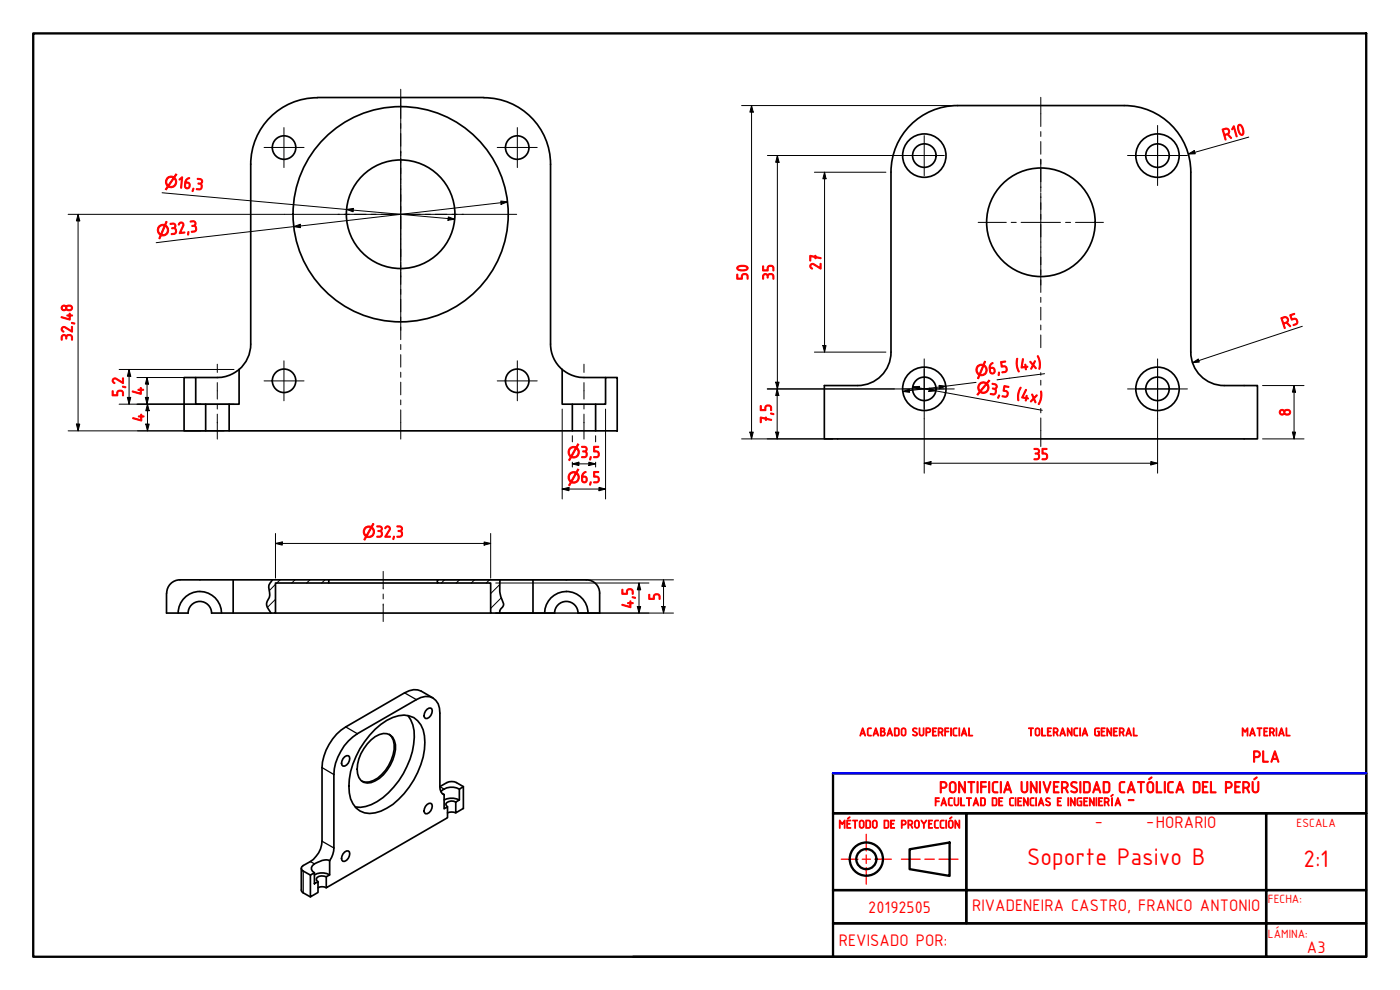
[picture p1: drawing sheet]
<svg xmlns="http://www.w3.org/2000/svg" width="420mm" height="297mm" viewBox="0 0 420 297" stroke-linecap="round" stroke-linejoin="round" font-family="sans-serif">
<!-- layer: Hatch (ISO) -->
<path d="M82.7 179.8l-2.4 2.4M82.7 175.3l-1.9 1.9M84.1 174l-1 .9M88.5 174l-.9 .9M93 174l-1 .9M97.5 174l-1 .9M133.4 174l-.9 .9M137.9 174l-1 .9M142.4 174l-1 .9M146.9 174l-1 .9M150 175.4l-2.7 2.7M150.4 179.4l-3.1 3.1" fill="none" stroke="#000" stroke-width=".3"/>
<!-- layer: Visible (ISO) -->
<g fill="none" stroke="#000" stroke-width=".51">
<path d="M95.2 29.3a20 20 0 0 0-20 20v54a10 10 0 0 1-3.5 7.6M95.2 29.3h50M145.3 29.3a20 20 0 0 1 19.9 20v54a10 10 0 0 0 3.5 7.6M287.4 31.7a20 20 0 0 0-20 19.9M287.4 31.7h50a20 20 0 0 1 20 19.9M267.4 51.7v53.9M357.4 51.7v53.9M55.2 113.3h3.5v8h3v8h-6.5zM71.8 110.9v10.4h-3v8h103v-8h-3.1v-10.4M71.8 110.9a10.3 10.3 0 0 1-6.6 2.4h-6.5M168.7 110.9a10.3 10.3 0 0 0 6.6 2.4h6.4M181.7 113.3h3.5v16h-6.4v-8h2.9z"/>
<path d="M267.4 105.7a10 10 0 0 1-10 10M357.4 105.7a10 10 0 0 0 10 10h10v16h-130v-16h10M61.7 121.3h7.1M61.7 129.3h7.1M171.8 121.3h7M171.8 129.3h7M54 174h16M54 174a4 4 0 0 0-4 3.9M60 177.5a6.5 6.5 0 0 0-6.5 6.5M60 177.5a6.5 6.5 0 0 1 6.5 6.4M98.7 174v.9h-16v9h-19.2a3.5 3.5 0 0 0-3.5-3.4 3.5 3.5 0 0 0-3.5 3.5l-6.5-.1v-5.9M98.7 174.9h32.6"/>
<path d="M131.3 174h28.7v9.9h-12.7v-9h-16zM131.3 174h-61.3v9.9M160 174h16M170 177.5a6.5 6.5 0 0 1 6.5 6.5M170 177.5a6.5 6.5 0 0 0-6.6 6.4M176 174a4 4 0 0 1 4 4v5.9h-6.5a3.5 3.5 0 0 0-3.6-3.4 3.5 3.5 0 0 0-3.5 3.5M82.7 183.9h64.6M160 183.9h6.5M112.6 218.8a13.9 13.9 0 0 1 8.7-4.2 6.4 6.4 0 0 1 6.1 6.2 23.9 23.9 0 0 1-7.8 19 11.8 11.8 0 0 1-10.2 4.1 6.4 6.4 0 0 1-4.6-6 23.9 23.9 0 0 1 7.8-19.1zM122.4 214.7a10.4 10.4 0 0 1 1.7 8.6 24.5 24.5 0 0 1-12.7 18.1l-3.3 .8-1.5-.1M128.2 212.8l1.1-.3a1.75 1.75 0 0 1-.5 2.8l-1.1 .3a1.75 1.75 0 0 1 .5-2.8zM129.9 209.4l-3.5-2a5 5 0 0 0-5 .5l-17.6 10.2a15.7 15.7 0 0 0-7.2 12.2v22.1a8.2 8.2 0 0 1-5.6 7.3l-.4 .4v.9l2.6 1.6"/>
<path d="M103.4 227.1l1.1-.4a1.75 1.75 0 0 1-.5 2.8l-1.1 .4a1.75 1.75 0 0 1 .5-2.8zM111.4 222a5.2 5.2 0 0 1 5.7-1.5 5.1 5.1 0 0 1 1.3 6 12.1 12.1 0 0 1-7 8.3 3.1 3.1 0 0 1-4.1-2.7 11.7 11.7 0 0 1 4.1-10.1zM116.8 220.3a5.4 5.4 0 0 1 1.2 6.1 11.4 11.4 0 0 1-7.2 8.2l-1.1 .1-1.1-.3M132 236v-22a4.2 4.2 0 0 0-5.7-4.7l-19 10.8a15.8 15.8 0 0 0-7.1 12.3v22a6.8 6.8 0 0 1-1.3 3.8M132 236a2.36 2.36 0 0 0 1.3 2.4M132 236a4.8 4.8 0 0 1 7.1 0M132.8 238.2l.5 .2M133.3 238.4v4.3l1-.7v3.3l-36.4 21.1v-3.3l1-.6v-4.3M137.9 236.8l1.2-.8v6.6l-2.3 1.3v-3.2l1.1-.7zM137.9 236.8a4.4 4.4 0 0 0-5.6 .7M98.9 258.2a5.4 5.4 0 0 0-5.1 1.5 1.34 1.34 0 0 0 .6 2.2M103.4 255.6l1.1-.3a1.75 1.75 0 0 1-.5 2.8l-1.1 .3a1.75 1.75 0 0 1 .5-2.8z"/>
<path d="M128.2 241.3l1.1-.3a1.75 1.75 0 0 1-.5 2.8l-1.1 .3a1.75 1.75 0 0 1 .5-2.8zM133.3 240a5.2 5.2 0 0 1 4.6 0M134.3 243.9a3.1 3.1 0 0 1 2.5 0M136.8 240.7a2.27 2.27 0 0 0-3 .5l.5 .8M90.4 260.5l.2 7 2.6 1.6M93.2 262.6l1.2-.7v3.3l1-.7v3.3l-2.2 1.3zM94.4 262.5a4.7 4.7 0 0 1 4.5 0M95.4 266.4a2.57 2.57 0 0 1 2.5 0M97.9 263.1a2.37 2.37 0 0 0-3 .6l.1 .4 .4 .4"/>
<circle cx="85.2" cy="44.3" r="3.5"/>
<circle cx="155.2" cy="44.3" r="3.5"/>
<circle cx="277.4" cy="46.7" r="3.5"/>
<circle cx="277.4" cy="46.7" r="6.5"/>
<circle cx="347.4" cy="46.7" r="3.5"/>
<circle cx="347.4" cy="46.7" r="6.5"/>
<circle cx="120.2" cy="64.3" r="16.3"/>
<circle cx="120.2" cy="64.3" r="32.3"/>
<circle cx="312.4" cy="66.7" r="16.3"/>
<circle cx="85.2" cy="114.3" r="3.5"/>
<circle cx="155.2" cy="114.3" r="3.5"/>
<circle cx="277.4" cy="116.7" r="3.5"/>
<circle cx="277.4" cy="116.7" r="6.5"/>
<circle cx="347.4" cy="116.7" r="3.5"/>
<circle cx="347.4" cy="116.7" r="6.5"/>
</g>
<!-- layer: Break Line (ISO) -->
<path d="M81.7 174l-.3 .5a2.67 2.67 0 0 0-.5 3.2l-.1 1.5a2.81 2.81 0 0 0 .2 4.2l.3 .5M150.1 174a11.5 11.5 0 0 0 1 7.2 1.74 1.74 0 0 1-.8 1.5l-.3 .5 .1 .7" fill="none" stroke="#000" stroke-width=".51"/>
<!-- layer: Visible Narrow (ISO) -->
<path d="M103.8 218.1l3.5 2M121.4 207.9l3.6 2M96.6 230.3l3.6 2.1M132 236l1.3 .8M93.2 258.5l1.2 .7M96.6 252.4l3.6 2M91 261.4v6.5" fill="none" stroke="#000" stroke-width=".38"/>
<!-- layer: Border (ISO) -->
<g fill="none" stroke="#000" stroke-width=".7">
<path d="M10 10h400v277.1h-400zM250 232h160v12h-160zM250 244h40v23.1h-40zM273 254.8l12-2v10l-12-2zM290 244h90v23.1h-90zM380 244h30v23.1h-30zM250 277h130v10.1h-130zM250 267.1h40v9.9h-40zM290 267.1h90v9.9h30v-9.9h-30v9.9h-90zM380 277h30v10.1h-30zM190 287.1h60"/>
<circle cx="260" cy="257.8" r="5"/>
<circle cx="260" cy="257.8" r="3"/>
</g>
<path d="M252.5 257.8h5M258.8 257.8h2.4M260 250.3v5M260 256.5v2.6M262.5 257.8h5M270.5 257.8h5.7M277.6 257.8h2.8M281.8 257.8h5.7M260 260.3v5" fill="none" stroke="#f00" stroke-width=".38"/>
<!-- layer: Dimension (ISO) -->
<g fill="none" stroke="#000" stroke-width=".3">
<path d="M222.6 31.7h63.3M225.6 31.7l.5 1.9h-1.1zM225.6 31.7v100M48.6 57.8l87.9 8M230.3 46.7h41.1M233.3 46.7l.5 2h-1zM233.3 46.7l-.1 85M244.4 51.7h21.5M247.5 51.7l.4 1.9h-.9zM247.5 51.7v53.9M356.6 46.2l1.8-1 .3 1zM374.8 41.1l-18.2 5.1"/>
<path d="M20.4 64.3h65M23.4 64.3l.5 2h-1zM23.4 64.3v65M88.1 68l2-.7 .1 1zM104 62.9l2-.4v1zM134.6 65.1l1.9 .7-2.1 .3zM150.3 60.3l2 .3-1.9 .7zM152.3 60.6l-105.4 12.2M390.8 97.9l-32.9 10.9M35.8 110.9h29.4M38.2 119.2h1l-.5 2.1zM38.7 110.9l.5 2h-1z"/>
<path d="M38.7 110.9v10.4M41.1 113.3h16.1M43.6 119.2h1l-.5 2.1zM44.1 113.3l.5 1.9h-1zM44.1 113.3v8M65.3 110.9h4.9M230.3 116.7h38.1M232.8 114.7h1l-.5 2zM233.2 116.7l.5 2h-.9zM244.4 105.6h21.5M247 103.7h.9l-.4 1.9zM271 117.5l1.9-.7 .1 .9z"/>
<path d="M273.9 116.1l2.1-.2-.2 1zM273.9 116.1l38.9 7M279 116.4l1.8 .9-2 .2zM281.8 115.6l2 .3-1.9 .7zM292.9 114.7l-21.9 2.8M313.5 112.1l-14.3 1.9M357.9 108.8l1.7-1.1 .3 .9zM378.9 115.7h12.5M388.4 115.7l.4 2h-.9zM388.4 115.7v16M20.4 129.3h44.8M22.9 127.2h1l-.5 2.1z"/>
<path d="M35.8 121.3h29.4M43.8 127.2h1l-.5 2.1zM44.3 121.3l.5 1.9h-1zM44.3 121.3v8M65.3 121.3h4.9M65.3 129.3h1.9M168.7 122.7v27M171.8 139.2l1.9-.5v1zM171.8 139.2h7M171.8 130.7v1.9M171.8 138.7v1.4M176.7 138.7l2.1 .5-2.1 .5z"/>
<path d="M178.8 130.7v1.9M178.8 138.7v1.4M181.7 122.7v27M222.6 131.7h27.3M225 129.7h1.1l-.5 2zM232.8 129.7h.9l-.5 2zM277.4 139l2-.5v1zM277.4 139h70M277.4 125.7v16.3M345.4 138.5l2 .5-2 .5zM347.4 125.7v16.3M378.9 131.7h12.5"/>
<path d="M387.9 129.7h.9l-.4 2zM168.7 146.7l2.1-.5v1zM168.7 146.7h13M179.8 146.2l1.9 .5-1.9 .5zM82.7 163.1l2-.5v1zM82.7 163.1h64.6M82.7 160.1v13.4M132.8 174h69.3M145.3 162.6l2 .5-2 .5zM147.3 160.1v13.4M148.8 174.9h46M191.8 174.9l.5 2.1h-1z"/>
<path d="M191.8 174.9v9M199.1 174l.5 1.9h-1zM199.1 174v9.9M148.8 183.9h53.3M191.3 182h1l-.5 1.9zM198.6 182h1l-.5 1.9z"/>
</g>
<g fill="#000">
<path d="M225.6 31.7l.5 1.9h-1.1z" fill-rule="evenodd"/>
<path d="M233.3 46.7l.5 2h-1z" fill-rule="evenodd"/>
<path d="M247.5 51.7l.4 1.9h-.9z" fill-rule="evenodd"/>
<path d="M356.6 46.2l1.8-1 .3 1z" fill-rule="evenodd"/>
<path d="M23.4 64.3l.5 2h-1z" fill-rule="evenodd"/>
<path d="M88.1 68l2-.7 .1 1z" fill-rule="evenodd"/>
<path d="M104 62.9l2-.4v1z" fill-rule="evenodd"/>
<path d="M134.6 65.1l1.9 .7-2.1 .3z" fill-rule="evenodd"/>
<path d="M150.3 60.3l2 .3-1.9 .7z" fill-rule="evenodd"/>
<path d="M38.2 119.2h1l-.5 2.1z" fill-rule="evenodd"/>
<path d="M38.7 110.9l.5 2h-1z" fill-rule="evenodd"/>
<path d="M43.6 119.2h1l-.5 2.1z" fill-rule="evenodd"/>
<path d="M44.1 113.3l.5 1.9h-1z" fill-rule="evenodd"/>
<path d="M232.8 114.7h1l-.5 2z" fill-rule="evenodd"/>
<path d="M233.2 116.7l.5 2h-.9z" fill-rule="evenodd"/>
<path d="M247 103.7h.9l-.4 1.9z" fill-rule="evenodd"/>
<path d="M271 117.5l1.9-.7 .1 .9z" fill-rule="evenodd"/>
<path d="M273.9 116.1l2.1-.2-.2 1z" fill-rule="evenodd"/>
<path d="M279 116.4l1.8 .9-2 .2z" fill-rule="evenodd"/>
<path d="M281.8 115.6l2 .3-1.9 .7z" fill-rule="evenodd"/>
<path d="M357.9 108.8l1.7-1.1 .3 .9z" fill-rule="evenodd"/>
<path d="M388.4 115.7l.4 2h-.9z" fill-rule="evenodd"/>
<path d="M22.9 127.2h1l-.5 2.1z" fill-rule="evenodd"/>
<path d="M43.8 127.2h1l-.5 2.1z" fill-rule="evenodd"/>
<path d="M44.3 121.3l.5 1.9h-1z" fill-rule="evenodd"/>
<path d="M171.8 139.2l1.9-.5v1z" fill-rule="evenodd"/>
<path d="M176.7 138.7l2.1 .5-2.1 .5z" fill-rule="evenodd"/>
<path d="M225 129.7h1.1l-.5 2z" fill-rule="evenodd"/>
<path d="M232.8 129.7h.9l-.5 2z" fill-rule="evenodd"/>
<path d="M277.4 139l2-.5v1z" fill-rule="evenodd"/>
<path d="M345.4 138.5l2 .5-2 .5z" fill-rule="evenodd"/>
<path d="M387.9 129.7h.9l-.4 2z" fill-rule="evenodd"/>
<path d="M168.7 146.7l2.1-.5v1z" fill-rule="evenodd"/>
<path d="M179.8 146.2l1.9 .5-1.9 .5z" fill-rule="evenodd"/>
<path d="M82.7 163.1l2-.5v1z" fill-rule="evenodd"/>
<path d="M145.3 162.6l2 .5-2 .5z" fill-rule="evenodd"/>
<path d="M191.8 174.9l.5 2.1h-1z" fill-rule="evenodd"/>
<path d="M199.1 174l.5 1.9h-1z" fill-rule="evenodd"/>
<path d="M191.3 182h1l-.5 1.9z" fill-rule="evenodd"/>
<path d="M198.6 182h1l-.5 1.9z" fill-rule="evenodd"/>
</g>
<!-- layer: Center Mark (ISO) -->
<g fill="none" stroke="#000" stroke-width=".3">
<path d="M85.2 38.3v12M120.3 29.5v69.6M155.3 38.3v12M347.4 37.6v18.1M79.2 44.2h12M149.2 44.2h12M271.4 46.7h12M277.4 40.7v12M312.4 47.9v8.4M312.4 57.8v1.5M338.4 46.7h18M341.4 46.7h12"/>
<path d="M347.4 40.7v12M85.4 64.3h69.7M293.6 66.7h8.4M303.5 66.7h1.5M306.5 66.7h11.8M312.4 60.8v11.8M312.4 74.1v1.5M312.4 77.1v8.4M319.8 66.7h1.5M322.8 66.7h8.4M79.2 114.3h12M85.2 108.3v12"/>
<path d="M149.2 114.3h12M155.3 108.3v12M268.4 116.7h18M271.4 116.7h12M277.4 110.7v12M277.4 107.7v18M338.4 116.7h18M341.4 116.7h12M347.4 107.7v18M347.4 110.7v12"/>
</g>
<!-- layer: Centerline (ISO) -->
<g fill="none" stroke="#000" stroke-width=".3">
<path d="M120.3 26.8v8.7M120.3 37.1v1.4M312.4 29.2v8.8M312.4 39.5v1.4M120.3 40.1v3.8M120.3 45.3v1.5M120.3 48.4v3.7M120.3 53.6v1.6M120.3 56.6v3.8M312.4 42.5v3.8M312.4 47.7v1.6M312.4 50.7v3.8"/>
<path d="M312.4 56.1v1.4M312.4 59v3.9M120.3 61.9v1.5M120.3 64.9v3.8M120.3 70.2v1.5M120.3 73.2v3.8M120.3 78.5v1.5M312.4 64.3v1.5M312.4 67.4v3.7M312.4 72.6v1.6M312.4 75.6v3.8M120.3 81.5v3.8"/>
<path d="M120.3 86.8v1.5M120.3 89.8v3.8M120.3 95.1v1.5M120.3 98.1v3.8M312.4 80.9v1.5M312.4 83.9v3.8M312.4 89.2v1.5M312.4 92.2v3.8M312.4 97.5v1.5M65.2 109.3v2.4M65.2 114.8v4.9M120.3 103.4v1.5"/>
<path d="M120.3 106.4v3.8M120.3 111.7v1.5M120.3 114.7v3.8M175.3 109.3v2.4M175.3 114.8v4.9M312.4 100.5v3.8M312.4 111.8v.8M312.4 114.1v1.5M65.2 121.3v1.4M65.2 124.3v7.4M120.3 120v1.5M120.3 123v8.7"/>
<path d="M175.3 121.3v1.4M175.3 124.3v7.4M312.4 122.5v1.4M312.4 125.4v8.6M115 171.4v5.3M115 178.2v1.5M115 181.2v5.3"/>
</g>
<!-- layer: Border (ISO) -->
<path d="M250 232h160" fill="none" stroke="#00f" stroke-width=".7"/>
<g font-size="7.7" fill="#f00">
<text x="308.3" y="259.5">Soporte Pasivo B</text>
<text x="391.2" y="260.3">2:1</text>
</g>
<g font-size="5.4" fill="#f00">
<text x="328.5" y="247.8">-</text>
<text x="344" y="247.8">-HORARIO</text>
<text x="260.5" y="273.8">20192505</text>
<text x="291.7" y="273.4">RIVADENEIRA CASTRO, FRANCO ANTONIO</text>
<text x="251.7" y="283.8">REVISADO POR:</text>
<text x="392.2" y="286.1">A3</text>
</g>
<g font-size="5.3" fill="#f00">
<text x="367.3" y="42.1" transform="rotate(-16 367.3 42.1)">R10</text>
<text x="53.1" y="56.4" transform="rotate(5 53.1 56.4)">16,3</text>
<text x="51.1" y="70.5" transform="rotate(-7 51.1 70.5)">32,3</text>
<text x="246.4" y="81.1" transform="rotate(-90 246.4 81.1)">27</text>
<text x="224.5" y="84.1" transform="rotate(-90 224.5 84.1)">50</text>
<text x="232.3" y="84.1" transform="rotate(-90 232.3 84.1)">35</text>
<text x="385.1" y="98.7" transform="rotate(-18 385.1 98.7)">R5</text>
<text x="21.8" y="102.4" transform="rotate(-90 21.8 102.4)">32,48</text>
<text x="296.7" y="112.4" transform="rotate(-7 296.7 112.4)">6,5 (4x)</text>
<text x="37.1" y="119.1" transform="rotate(-90 37.1 119.1)">5,2</text>
<text x="43.1" y="118.7" transform="rotate(-90 43.1 118.7)">4</text>
<text x="296.8" y="118.3" transform="rotate(10 296.8 118.3)">3,5 (4x)</text>
<text x="387.3" y="124.9" transform="rotate(-90 387.3 124.9)">8</text>
<text x="43.2" y="126.7" transform="rotate(-90 43.2 126.7)">4</text>
<text x="231.6" y="127.2" transform="rotate(-90 231.6 127.2)">7,5</text>
<text x="174.2" y="137.3">3,5</text>
<text x="309.9" y="138">35</text>
<text x="174.2" y="144.9">6,5</text>
<text x="112.7" y="161.2">32,3</text>
<text x="190.1" y="182.7" transform="rotate(-90 190.1 182.7)">4,5</text>
<text x="198.1" y="180.2" transform="rotate(-90 198.1 180.2)">5</text>
<text x="375.9" y="228.7">PLA</text>
<text x="281.8" y="237.9">PONTIFICIA UNIVERSIDAD CATÓLICA DEL PERÚ</text>
<text x="338.3" y="241.1">-</text>
</g>
<g font-size="4.5" fill="#f00">
<text x="49.3" y="56.1" transform="rotate(5 49.3 56.1)">⌀</text>
<text x="47.2" y="70.9" transform="rotate(-7 47.2 70.9)">⌀</text>
<text x="292.9" y="112.9" transform="rotate(-7 292.9 112.9)">⌀</text>
<text x="292.9" y="117.6" transform="rotate(10 292.9 117.6)">⌀</text>
<text x="170.2" y="137.3">⌀</text>
<text x="170.2" y="144.9">⌀</text>
<text x="108.8" y="161.2">⌀</text>
</g>
<g font-size="3.9" fill="#f00">
<text x="389.1" y="248">ESCALA</text>
<text x="380.5" y="271.1">FECHA:</text>
<text x="380.5" y="281.5">LÁMINA:</text>
</g>
<g font-size="3.8" fill="#f00">
<text x="257.8" y="220.8">ACABADO SUPERFICIAL</text>
<text x="308.4" y="220.8">TOLERANCIA GENERAL</text>
<text x="372.6" y="220.8">MATERIAL</text>
<text x="280.4" y="241.8">FACULTAD DE CIENCIAS E INGENIERÍA</text>
<text x="251.7" y="248.5">MÉTODO DE PROYECCIÓN</text>
</g>
</svg>
